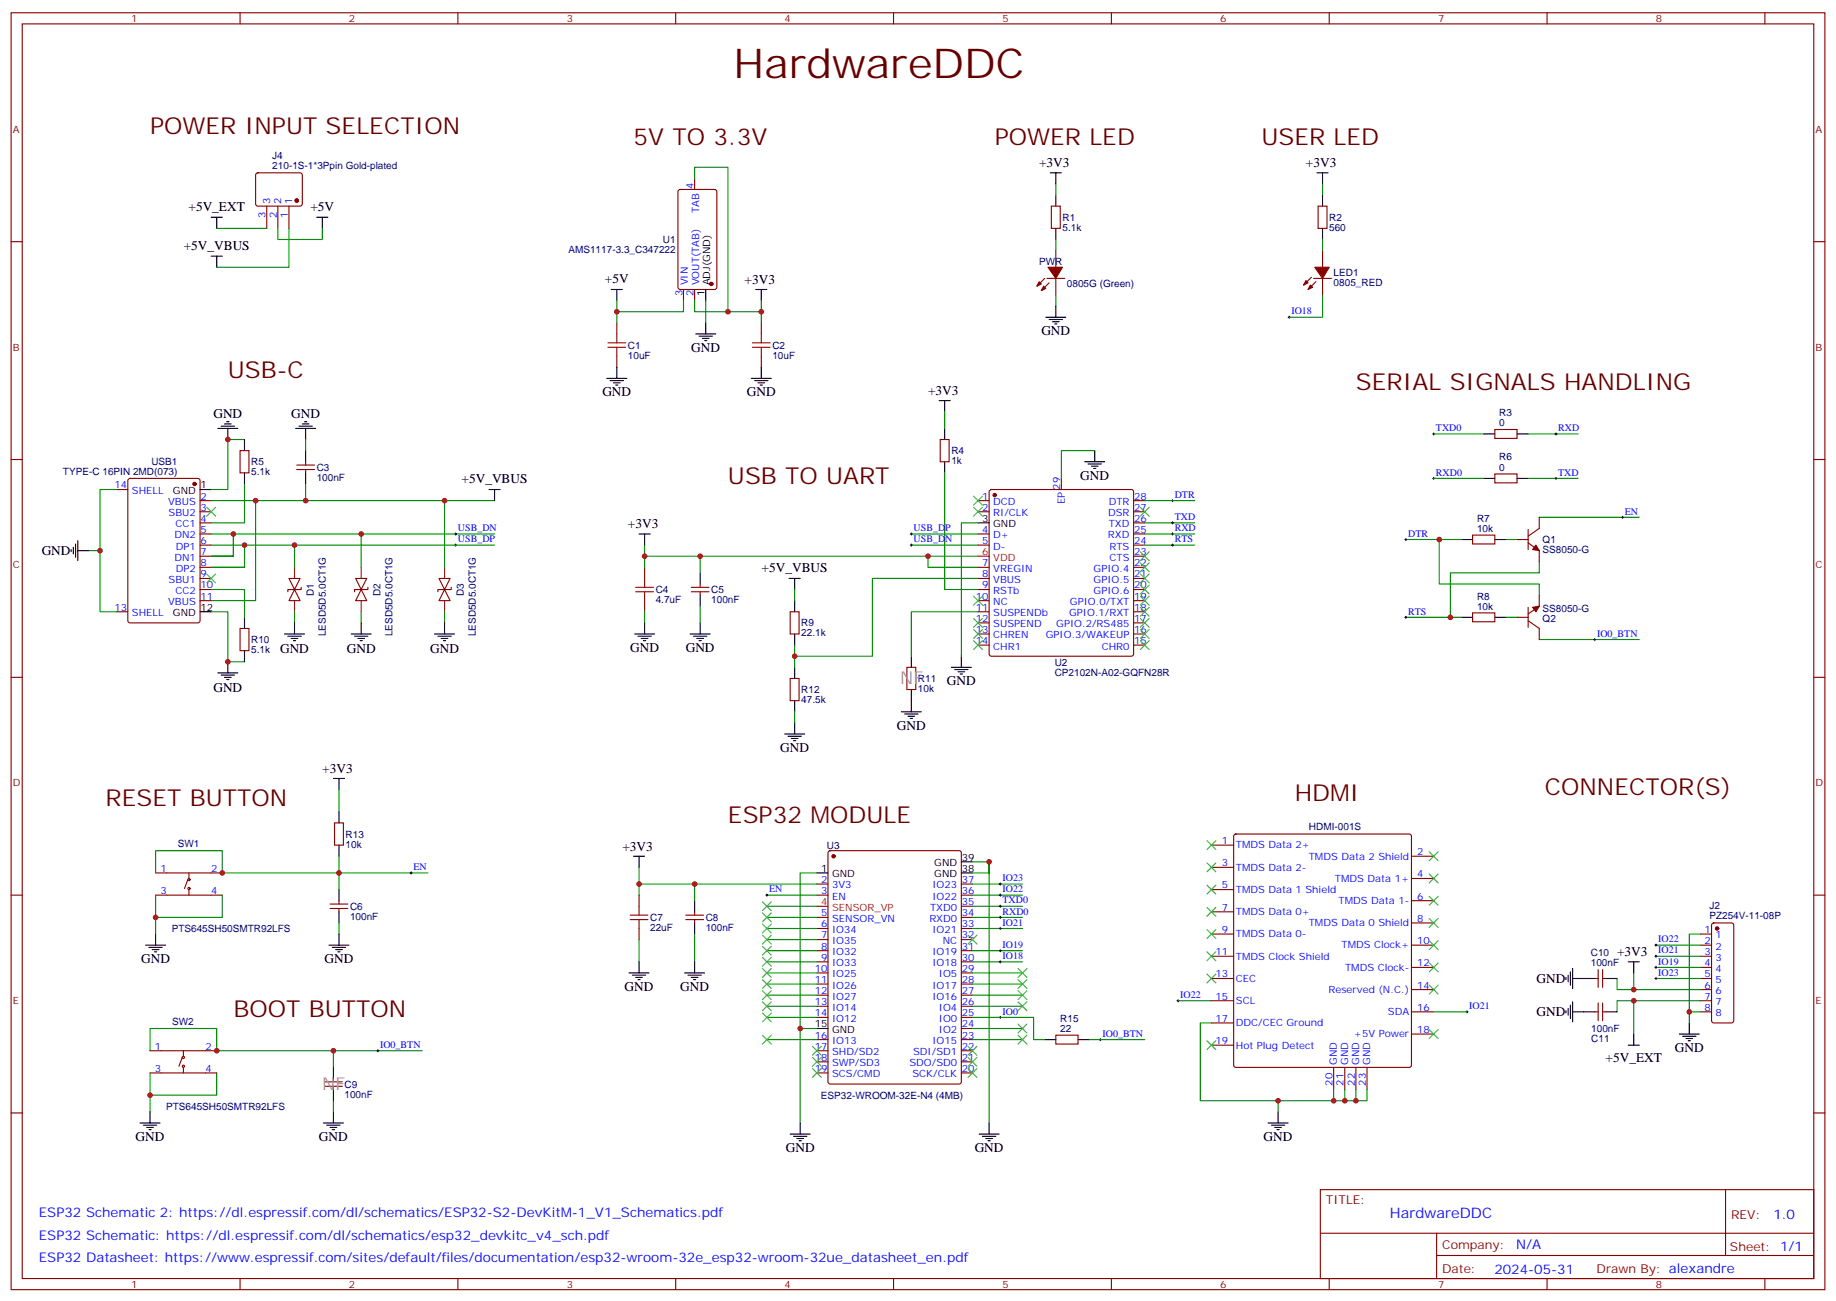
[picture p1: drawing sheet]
<svg xmlns="http://www.w3.org/2000/svg" width="583mm" height="413mm" viewBox="0 0 583 413" stroke-linecap="round" stroke-linejoin="round" font-family="sans-serif">
<g fill="none" stroke="#870000" stroke-width=".35">
<path d="M3.5 4.1h575.8v405.3h-575.8zM7.1 7.6h568.6v398.3h-568.6zM76.2 4.1v3.5M145.3 4.1v3.5M214.5 4.1v3.5M283.6 4.1v3.5M352.8 4.1v3.5M421.9 4.1v3.5M491.1 4.1v3.5M560.2 4.1v3.5M81.4 55.1l.4-.2h13.4l.5 .2 .3 .5-.1 9.4-.7 .4h-13.6l-.5-.7v-9.1zM220.5 56.6v3.5"/>
<path d="M3.5 76.7h3.6M84.7 65.4v7.1M88.2 65.4v7.1M91.7 65.4v7.1M215.4 60.4l.5-.3h10.9l.7 .5v30.6l-.4 .6-11.2 .1-.7-.5v-30.5zM333.7 65.4h2.8v7.1h-2.8zM335.1 79.6v5.2M418.4 65.4h2.8v7.1h-2.8zM419.8 79.6v5.2M575.7 76.7h3.6M217 91.9v3.5M220.5 91.9v3.5"/>
<path d="M331.6 88.4l-2.5 2.4M332.3 88.4h5.7M333 89.8l-2.4 2.5M335.1 88.4v5.3M416.3 88l-2.5 2.5M417 88.4h5.6M417.7 89.4l-2.5 2.5M419.8 88.4v5.3M195.8 102.5v3.5M195.8 113.1v3.5M241.7 102.5v3.5M241.7 113.1v3.5"/>
<path d="M298.4 139.5h2.9v7.1h-2.9zM474.5 136.3h7v2.9h-7zM3.5 145.9h3.6M37 155.4h3.6M40.8 152.1l.5-.2h21.5l.6 .4 .1 44.7-.5 .7h-21.7l-.7-.4v-44.7zM63.5 158.9h3.5M76.2 143.1h2.8v7h-2.8zM94.2 149h5.6M94.2 147.6h5.6M97 146.6v1M97 149v1.1M310.4 158.9h3.6"/>
<path d="M314.2 155.6l.5-.2h44.4l.5 .2 .2 .5v51.5l-.2 .5-.5 .2h-44.4l-.5-.2-.2-.5v-51.5zM336.9 151.9v3.5M359.8 158.9h3.6M474.5 150.5h7v2.8h-7zM575.7 145.9h3.6M63.5 162.5h3.5M63.5 169.5h3.5M63.5 173h3.5M63.5 176.6h3.5M63.5 166h3.5M310.4 162.5h3.6M310.4 169.5h3.6"/>
<path d="M310.4 173h3.6M359.8 162.5h3.6M359.8 169.5h3.6M359.8 173h3.6M359.8 176.6h3.6M359.8 166h3.6M467.4 169.9h7.1v2.8h-7.1zM481.5 171.3h3.6M485.1 172.3l3.5 2.5v3.5M485.1 168.1v6.3M488.6 164.2v3.5l-3.5 2.5M37 194.2h3.6"/>
<path d="M63.5 180.1h3.5M63.5 183.6h3.5M63.5 187.1h3.5M63.5 190.7h3.5M76.2 199.5h2.8v7.1h-2.8zM91.7 183.6h3.5l-1.7 3.5zM93.5 187.1l1.7 3.6h-3.5zM95.6 186.4v.7h-4.2v.8M112.9 183.6h3.5l-1.7 3.5zM114.7 187.1l1.7 3.6h-3.5zM116.8 186.4v.7h-4.3v.8M139.3 183.6h3.6l-1.8 3.5z"/>
<path d="M141.1 187.1l1.8 3.6h-3.6zM143.2 186.4v.7h-4.2v.8M204.6 180.1v3.5M204.6 190.7v3.5M219.4 187.9h5.7M219.4 186.4h5.7M222.2 185.4v1M222.2 187.9v1M250.8 194.2h2.8v7.1h-2.8zM310.4 180.1h3.6M310.4 183.6h3.6M310.4 187.1h3.6"/>
<path d="M310.4 190.7h3.6M310.4 194.2h3.6M310.4 197.7h3.6M359.8 180.1h3.6M359.8 183.6h3.6M359.8 187.1h3.6M359.8 190.7h3.6M359.8 194.2h3.6M359.8 197.7h3.6M467.4 194.6h7.1v2.8h-7.1zM481.5 196h3.6M485.1 197l3.5 2.5v3.5"/>
<path d="M485.1 192.8v6.3M488.6 188.9v3.5l-3.5 2.5M3.5 215h3.6M250.8 215.4h2.8v7h-2.8zM287.9 211.8h2.8v7.1h-2.8zM310.4 201.3h3.6M310.4 204.8h3.6M359.8 201.3h3.6M359.8 204.8h3.6M575.7 215h3.6M49.4 277.1h21.2M59.6 279.2l-1 2.8"/>
<path d="M60 277.1v1.8M106.2 261.2h2.8v7.1h-2.8zM263.1 270.3l.4-.2h40.9l.7 .4 .1 72.9-.5 .7h-41.2l-.6-.4-.1-72.9zM384.5 268.3h7.1M384.5 275.3h7.1M391.8 265l.5-.2h55l.5 .2 .2 .5v72.6l-.2 .5-.5 .2h-55l-.5-.2-.2-.5v-72.6zM448 271.8h7.1M448 278.9h7.1M3.5 284.2h3.6M49.4 284.2h21.2M60 282.4v1.8M104.8 288.4h5.6"/>
<path d="M104.8 287h5.6M107.6 285.9v1.1M107.6 288.4v1.1M202.8 284.2v3.5M202.8 294.7v3.6M217.7 291.9h5.6M217.7 290.5h5.6M220.5 289.5v1M220.5 291.9v1.1M259.3 284.2h3.5M259.3 280.6h3.5M259.3 291.2h3.5"/>
<path d="M259.3 294.7h3.5M259.3 298.3h3.5M305.2 284.2h3.5M305.2 280.6h3.5M305.2 291.2h3.5M305.2 294.7h3.5M305.2 298.3h3.5M305.2 287.7h3.5M384.5 282.4h7.1M384.5 289.5h7.1M384.5 296.5h7.1M448 285.9h7.1"/>
<path d="M448 293h7.1M539.8 296.5h3.5M543.5 293.2l.5-.2h5.6l.5 .2 .2 .5v30.3l-.2 .5-.5 .2h-5.6l-.5-.2-.2-.5v-30.3zM575.7 284.2h3.6M259.3 301.8h3.5M259.3 305.3h3.5M259.3 308.9h3.5M259.3 312.4h3.5M259.3 315.9h3.5M259.3 319.4h3.5M305.2 301.8h3.5M305.2 305.3h3.5"/>
<path d="M305.2 308.9h3.5M305.2 312.4h3.5M305.2 315.9h3.5M305.2 319.4h3.5M384.5 303.6h7.1M384.5 310.6h7.1M384.5 317.7h7.1M448 300h7.1M448 307.1h7.1M448 314.1h7.1M506.2 310.6h1.1M507.3 307.8v5.6"/>
<path d="M507.3 318.4v5.6M508.7 310.6h1.1M508.7 307.8v5.6M508.7 318.4v5.6M539.8 300h3.5M539.8 303.6h3.5M539.8 307.1h3.5M539.8 310.6h3.5M539.8 314.1h3.5M539.8 317.7h3.5M47.6 333.6h21.2M57.9 335.7l-1.1 2.8"/>
<path d="M58.2 333.6v1.7M58.2 338.8v1.8M259.3 323h3.5M259.3 330h3.5M259.3 333.6h3.5M259.3 337.1h3.5M305.2 323h3.5M305.2 330h3.5M305.2 333.6h3.5M305.2 337.1h3.5M305.2 326.5h3.5M335.1 328.6h7.1v2.8h-7.1z"/>
<path d="M384.5 324.7h7.1M384.5 331.8h7.1M423.3 338.8v7.1M426.9 338.8v7.1M430.4 338.8v7.1M433.9 338.8v7.1M448 321.2h7.1M448 328.3h7.1M506.2 321.2h1.1M508.7 321.2h1.1M539.8 321.2h3.5M3.5 353.3h3.6"/>
<path d="M47.6 340.6h21.2M103 344.8h5.7M103 343.4h5.7M105.8 342.4v1M105.8 344.8v1.1M259.3 340.6h3.5M305.2 340.6h3.5M575.7 353.3h3.6M419.1 377.6h156.6v28.3h-156.6zM547.7 377.7v20.9M419.1 391.5h156.5M456 398.6h119.6"/>
<path d="M456 391.5v14.1M76.2 405.9v3.5M145.3 405.9v3.5M214.5 405.9v3.5M283.6 405.9v3.5M352.8 405.9v3.5M421.9 405.9v3.5M491.1 405.9v3.5M560.2 405.9v3.5"/>
<circle cx="60" cy="279.2" r=".35"/>
<circle cx="60" cy="282" r=".35"/>
<circle cx="58.2" cy="338.5" r=".35"/>
<circle cx="58.2" cy="335.7" r=".35"/>
</g>
<g fill="#870000" stroke="#870000" stroke-width=".35">
<path d="M331.3 90.8l.7 .7-1.4 .8z"/>
<path d="M329.8 89.4l.8 .7-1.5 .7z"/>
<path d="M332.7 84.8h4.6l-2.2 3.6z"/>
<path d="M415.9 90.5l.7 .7-1.4 .7z"/>
<path d="M414.5 89.1l.7 .7-1.4 .7z"/>
<path d="M417.3 84.8h4.6l-2.1 3.6z"/>
<path d="M487.5 173l1.1 1.8-2.1-.4z"/>
<path d="M486.5 192.8l2.1-.4-1.1 1.8z"/>
<circle cx="264.6" cy="271.8" r=".53"/>
<circle cx="315.7" cy="157.2" r=".53"/>
<circle cx="225.8" cy="90.1" r=".53"/>
<circle cx="61.7" cy="153.6" r=".53"/>
<circle cx="94.2" cy="63.7" r=".53"/>
<circle cx="545" cy="294.7" r=".53"/>
</g>
<g fill="none" stroke="#000" stroke-width=".35">
<path d="M333.4 54.9h3.5M335.1 54.9v3.5M418 54.9h3.6M419.8 54.9v3.5M67 69h3.6M68.8 69v3.5M100.5 69h3.6M102.3 69v3.5M335.1 61.9v3.5M335.1 72.5v3.5M419.8 61.9v3.5M419.8 72.5v3.5"/>
<path d="M67 81.3h3.6M68.8 81.3v3.5M194 91.9h3.6M195.8 91.9v3.5M224 91.9v3.5M239.9 91.9h3.5M241.7 91.9v3.5M335.1 97.2v3.5M195.8 116.6v3.5M220.8 106h6.4M221.9 106.7h4.2M223 107.4h2.1"/>
<path d="M223.7 108.1h.7M224 102.5v3.5M241.7 116.6v3.5M332 100.7h6.3M333 101.4h4.3M334.1 102.1h2.1M334.8 102.8h.7M69.1 136h6.4M70.2 135.3h4.2M71.3 134.6h2.1M72 133.9h.7M72.3 136v3.5"/>
<path d="M77.6 139.5v3.6M93.8 136h6.4M94.9 135.3h4.2M96 134.6h2.1M96.7 133.9h.7M97 136v3.5M192.6 120.1h6.4M193.7 120.8h4.2M194.7 121.5h2.1M195.4 122.2h.7M238.5 120.1h6.3M239.5 120.8h4.3"/>
<path d="M240.6 121.5h2.1M241.3 122.2h.7M298.1 127.2h3.5M299.9 127.2v3.5M299.9 136v3.5M471 137.8h3.5M481.5 137.8h3.6M63.5 155.4h3.5M77.6 150.1v3.5M97 143.1v3.5M97 150.1v3.5M155.2 155.4h3.5"/>
<path d="M157 155.4v3.5M299.9 146.6v3.5M344.3 146.6h6.4M345.4 147.3h4.2M346.4 148h2.1M347.1 148.7h.7M347.5 143.1v3.5M471 151.9h3.5M481.5 151.9h3.6M22.6 174.4v.8M23.3 173.7v2.2M24 172.7v4.2"/>
<path d="M24.7 174.8h3.5M24.7 171.6v6.4M202.8 169.5h3.6M204.6 169.5v3.5M310.4 166h3.6M463.9 171.3h3.5M474.5 171.3h3.5M63.5 194.2h3.5M77.6 196v3.5M93.5 197.7v3.6M114.7 197.7v3.6M141.1 197.7v3.6"/>
<path d="M204.6 197.7v3.6M222.2 181.9v3.5M222.2 188.9v3.5M222.2 197.7v3.6M250.5 183.6h3.5M252.2 183.6v3.5M252.2 190.7v3.5M463.9 196h3.5M474.5 196h3.5M69.1 213.6h6.4M70.2 214.3h4.2M71.3 215h2.1"/>
<path d="M72 215.7h.7M72.3 210.1v3.5M77.6 206.6v3.5M90.3 201.3h6.4M91.4 202h4.2M92.4 202.7h2.1M93.1 203.4h.7M111.5 201.3h6.3M112.5 202h4.3M113.6 202.7h2.1M114.3 203.4h.7M137.9 201.3h6.4"/>
<path d="M139 202h4.2M140.1 202.7h2.1M140.8 203.4h.7M201.4 201.3h6.4M202.5 202h4.2M203.6 202.7h2.1M204.3 203.4h.7M219.1 201.3h6.3M220.1 202h4.3M221.2 202.7h2.1M221.9 203.4h.7M252.2 201.3v3.5"/>
<path d="M252.2 211.8v3.6M289.3 208.3v3.5M289.3 218.9v7.1M302 211.8h6.3M303 212.5h4.3M304.1 213.3h2.1M304.8 214h.7M305.2 208.3v3.5M249.1 233h6.3M250.1 233.7h4.3M251.2 234.4h2.1M251.9 235.1h.7"/>
<path d="M252.2 222.4v3.6M252.2 229.5v3.5M286.1 226h6.4M287.2 226.7h4.2M288.2 227.4h2.1M288.9 228.1h.7M105.8 247.1h3.6M107.6 247.1v3.5M107.6 257.7v3.5M107.6 268.3v3.5M201.1 271.8h3.5M202.8 271.8v3.5"/>
<path d="M259.3 277.1h3.5M305.2 277.1h3.5M305.2 273.6h3.5M49.4 296.5v3.5M107.6 282.4v3.5M107.6 289.5v3.5M107.6 296.5v3.5M220.5 285.9v3.6M220.5 293v3.5M46.2 300h6.4M47.3 300.7h4.2M48.3 301.4h2.1"/>
<path d="M49 302.2h.7M104.4 300h6.4M105.5 300.7h4.2M106.5 301.4h2.2M107.2 302.2h.7M199.7 308.9h6.3M200.7 309.6h4.3M201.8 310.3h2.1M202.5 311h.7M202.8 305.3v3.6M217.3 308.9h6.4M218.4 309.6h4.2"/>
<path d="M219.4 310.3h2.1M220.1 311h.7M220.5 305.3v3.6M497.1 310.3v.7M497.8 309.6v2.1M498.5 308.5v4.2M498.5 319.1v4.2M499.2 310.6h7M499.2 307.4v6.4M499.2 318v6.4M509.8 310.6h3.5M516.8 305.3h3.5"/>
<path d="M518.6 305.3v3.6M105.8 338.8v3.6M259.3 326.5h3.5M331.6 330h3.5M342.2 330h3.5M497.1 320.9v.7M497.8 320.1v2.2M499.2 321.2h7M509.8 321.2h3.5M516.8 331.8h3.5M518.6 328.3v3.5M533 328.3h6.4"/>
<path d="M534.1 329h4.2M535.2 329.7h2.1M535.9 330.4h.7M536.2 324.7v3.6M44.4 356.5h6.4M45.5 357.2h4.2M46.6 357.9h2.1M47.3 358.6h.7M47.6 353v3.5M102.7 356.5h6.3M103.7 357.2h4.2M104.8 357.9h2.1"/>
<path d="M105.5 358.6h.7M105.8 345.9v3.5M105.8 353v3.5M254 356.5v3.5M314 356.5v3.5M402.5 356.5h6.4M403.6 357.2h4.2M404.6 357.9h2.2M405.3 358.6h.7M405.7 353v3.5M250.8 360h6.4M251.9 360.7h4.2"/>
<path d="M252.9 361.4h2.2M253.6 362.1h.8M310.8 360h6.3M311.9 360.7h4.2M312.9 361.4h2.1M313.6 362.1h.7"/>
</g>
<path d="M310.4 176.6h3.6M259.3 287.7h3.5" fill="none" stroke="#f00" stroke-width=".35"/>
<path d="M93.5 180.1v3.5M93.5 190.7v3.5M114.7 180.1v3.5M114.7 190.7v3.5M141.1 180.1v3.5M141.1 190.7v3.5" fill="none" stroke="#8c2424" stroke-width=".35"/>
<g fill="none" stroke="#a10000" stroke-width=".35">
<path d="M193 108.8h5.6M193 110.2h5.6M195.8 106v2.8M195.8 110.2v2.9M238.8 108.8h5.7M238.8 110.2h5.7M241.7 106v2.8M241.7 110.2v2.9M201.8 187.9h5.6M201.8 186.4h5.6M204.6 183.6v2.8M204.6 187.9v2.8"/>
<path d="M200 291.9h5.7M200 290.5h5.7M202.8 287.7v2.8M202.8 291.9v2.8"/>
</g>
<g fill="none" stroke="#008700" stroke-width=".35">
<path d="M220.5 56.6v-3.5h10.6v45.9M335.1 58.4v3.5M419.8 58.4v3.5M68.8 72.5h15.9M88.2 72.5v3.5h14.1v-3.5M91.7 72.5v12.3h-22.9M335.1 76v3.6M419.8 76v3.6M195.8 95.4v3.6h21.2v-3.6M195.8 99v3.5M220.5 95.4v3.6h21.2v-3.6M224 95.4v7.1"/>
<path d="M241.7 99v3.5M335.1 93.7v3.5M419.8 93.7v7h-10.6M77.6 139.5h-5.3v15.9h-5.3M97 139.5v3.6M299.9 130.7v5.3M455.1 137.8h15.9M485.1 137.8h15.8M37 155.4h-5.3v19.4M67 158.9h14.1v31.8h-14.1M77.6 153.6v12.4h-10.6M81.1 158.9h15.9"/>
<path d="M97 153.6v5.3h44.1v21.2M141.1 158.9h15.9M299.9 150.1v37h10.5M347.5 143.1h-10.6v8.8M363.4 158.9h15.8M455.1 151.9h15.9M485.1 151.9h15.8M28.2 174.8h3.5v19.4h5.3M67 176.6h7.1v-7.1v7.1zM67 173h26.5v7.1M67 169.5h47.7v10.6M93.5 173h63.5"/>
<path d="M114.7 169.5h42.3M204.6 173v3.6M222.2 176.6v5.3M289.3 173h21.1M289.3 169.5h21.1M294.6 176.6v3.5h15.8M310.4 166h-5.2v42.3M310.4 176.6h-105.8v3.5M363.4 173h15.8M363.4 169.5h15.8M363.4 166h15.8M446.3 171.3h10.5"/>
<path d="M463.9 171.3h-7.1v14.1h31.8v3.5M478 171.3h3.5M488.6 178.3v3.6h-28.2v14.1h3.5M488.6 164.2h31.7M67 194.2h5.3v15.9h5.3M67 187.1h10.6v8.9M67 180.1h10.6v-7.1v7.1zM93.5 194.2v3.5M114.7 194.2v3.5M141.1 194.2v3.5M204.6 194.2v3.5M222.2 192.4v5.3"/>
<path d="M252.2 187.1v3.6M310.4 194.2h-21.1v14.1M310.4 183.6h-33.5v24.7h-24.7v3.5M446.3 196h14.1M478 196h3.5M252.2 204.8v3.5M488.6 203h31.7M252.2 226v3.5M107.6 250.6v7.1M49.4 277.1v-7h21.2v7h65.2M107.6 271.8v10.6M202.8 275.3v5.3"/>
<path d="M259.3 277.1h-5.3v79.4M308.7 277.1h5.3v-3.5v82.9M308.7 273.6h5.3M49.4 284.2v7h21.2v-7M49.4 291.2v5.3M107.6 293v3.5M202.8 298.3v7M220.5 280.6h-17.7v3.6M220.5 296.5v8.8M243.4 284.2h15.9M243.4 287.7h15.9M243.4 291.2h15.9"/>
<path d="M243.4 294.7h15.9M243.4 298.3h15.9M259.3 280.6h-38.8v5.3M308.7 284.2h15.9M308.7 280.6h15.9M308.7 287.7h15.9M308.7 291.2h15.9M308.7 294.7h15.9M539.8 296.5h-3.6v24.7h3.6M243.4 301.8h15.9M243.4 305.3h15.9M243.4 308.9h15.9"/>
<path d="M243.4 312.4h15.9M243.4 315.9h15.9M243.4 319.4h15.9M308.7 301.8h15.9M308.7 305.3h15.9M308.7 308.9h15.9M308.7 312.4h15.9M308.7 315.9h15.9M308.7 319.4h15.9M373.9 317.7h10.6M513.3 310.6v3.5h5.3M518.6 308.9v5.2h21.2"/>
<path d="M518.6 317.7v10.6M525.6 300h14.2M525.6 303.6h14.2M525.6 307.1h14.2M525.6 310.6h14.2M539.8 317.7h-26.5v3.5M47.6 333.6v-7.1h21.2v7.1h65.3M105.8 333.6v5.2M243.4 330h15.9M243.4 323h15.9M254 326.5h5.3M308.7 323h19.4v7h3.5"/>
<path d="M308.7 326.5h15.9M308.7 330h15.9M345.7 330h17.7M384.5 324.7h-3.5v24.7h24.7v3.6M455.1 321.2h10.6M536.2 321.2v3.5M47.6 340.6v7.1h21.2v-7.1M47.6 347.7v5.3M105.8 349.4v3.6M423.3 345.9v3.5h-17.6M426.9 345.9v3.5h-3.6M430.4 345.9v3.5h-3.5"/>
<path d="M433.9 345.9v3.5h-3.5"/>
</g>
<g fill="none" stroke="#000" stroke-width=".32">
<path d="M408.9 100.7h.7M409.2 100.4v.7M454.7 137.8h.7M455.1 137.4v.7M493.5 137.8h.7M493.9 137.4v.7M371.8 158.9h.7M372.2 158.6v.7M454.7 151.9h.7M455.1 151.5v.7M493.5 151.9h.7M493.9 151.5v.7"/>
<path d="M144.3 169.5h.7M144.3 173h.7M144.6 169.2v.7M144.6 172.7v.7M288.9 169.5h.7M288.9 173h.7M289.3 169.2v.7M289.3 172.7v.7M371.8 169.5h.7M371.8 173h.7M371.8 166h.7M372.2 165.6v.7"/>
<path d="M372.2 169.2v.7M372.2 172.7v.7M445.9 171.3h.7M446.3 170.9v.7M514.7 164.2h.7M515.1 163.9v.7M445.9 196h.7M446.3 195.6v.7M505.9 203h.7M506.2 202.7v.7M130.2 277.1h.7M130.5 276.8v.7"/>
<path d="M243.1 284.2h.7M243.4 283.8v.7M317.1 284.2h.8M317.1 287.7h.8M317.1 291.2h.8M317.1 294.7h.8M317.1 280.6h.8M317.5 280.3v.7M317.5 283.8v.7M317.5 287.3v.7M317.5 290.9v.7M317.5 294.4v.7"/>
<path d="M525.6 299.7v.7M317.1 305.3h.8M317.1 301.8h.8M317.5 301.4v.8M317.5 305v.7M373.6 317.7h.7M373.9 317.3v.7M525.3 303.6h.7M525.3 300h.7M525.3 307.1h.7M525.3 310.6h.7M525.6 303.2v.7"/>
<path d="M525.6 306.7v.7M525.6 310.3v.7M119.6 333.6h.7M119.9 333.2v.7M317.1 323h.8M317.5 322.6v.7M348.9 330h.7M349.2 329.7v.7M465.3 321.2h.7M465.7 320.9v.7"/>
</g>
<g fill="none" stroke="#3c3" stroke-width=".35">
<path d="M309 157.5l2.9 2.8M311.9 157.5l-2.9 2.8M65.6 161l2.8 2.9M68.4 161l-2.8 2.9M309 161l2.9 2.9M311.9 161l-2.9 2.9M361.9 175.2l2.9 2.8M361.9 161l2.9 2.9M361.9 178.7l2.9 2.8M364.8 175.2l-2.9 2.8M364.8 161l-2.9 2.9M364.8 178.7l-2.9 2.8"/>
<path d="M65.6 182.2l2.8 2.8M68.4 182.2l-2.8 2.8M309 199.8l2.9 2.9M309 196.3l2.9 2.8M309 189.3l2.9 2.8M311.9 199.8l-2.9 2.9M311.9 196.3l-2.9 2.8M311.9 189.3l-2.9 2.8M361.9 182.2l2.9 2.8M361.9 185.7l2.9 2.9M361.9 189.3l2.9 2.8M361.9 192.8l2.9 2.8"/>
<path d="M361.9 196.3l2.9 2.8M361.9 199.8l2.9 2.9M364.8 182.2l-2.9 2.8M364.8 185.7l-2.9 2.9M364.8 189.3l-2.9 2.8M364.8 192.8l-2.9 2.8M364.8 196.3l-2.9 2.8M364.8 199.8l-2.9 2.9M309 203.4l2.9 2.8M311.9 203.4l-2.9 2.8M361.9 203.4l2.9 2.8M364.8 203.4l-2.9 2.8"/>
<path d="M383.1 266.9l2.8 2.8M383.1 273.9l2.8 2.9M385.9 266.9l-2.8 2.8M385.9 273.9l-2.8 2.9M453.7 270.4l2.8 2.8M453.7 277.5l2.8 2.8M456.5 270.4l-2.8 2.8M456.5 277.5l-2.8 2.8M242 293.3l2.8 2.9M242 296.9l2.8 2.8M242 286.3l2.8 2.8M242 289.8l2.8 2.8"/>
<path d="M244.8 293.3l-2.8 2.9M244.8 296.9l-2.8 2.8M244.8 286.3l-2.8 2.8M244.8 289.8l-2.8 2.8M307.3 296.9l2.8 2.8M310.1 296.9l-2.8 2.8M383.1 281l2.8 2.8M383.1 288l2.8 2.9M383.1 295.1l2.8 2.8M385.9 281l-2.8 2.8M385.9 288l-2.8 2.9M385.9 295.1l-2.8 2.8"/>
<path d="M453.7 284.5l2.8 2.8M453.7 291.6l2.8 2.8M453.7 298.6l2.8 2.8M456.5 284.5l-2.8 2.8M456.5 291.6l-2.8 2.8M456.5 298.6l-2.8 2.8M242 303.9l2.8 2.8M242 300.4l2.8 2.8M242 314.5l2.8 2.8M242 311l2.8 2.8M242 307.4l2.8 2.9M242 318l2.8 2.9"/>
<path d="M244.8 303.9l-2.8 2.8M244.8 300.4l-2.8 2.8M244.8 314.5l-2.8 2.8M244.8 311l-2.8 2.8M244.8 307.4l-2.8 2.9M244.8 318l-2.8 2.9M323.1 311l2.9 2.8M323.1 314.5l2.9 2.8M323.1 307.4l2.9 2.9M323.1 318l2.9 2.9M326 311l-2.9 2.8M326 314.5l-2.9 2.8"/>
<path d="M326 307.4l-2.9 2.9M326 318l-2.9 2.9M383.1 302.2l2.8 2.8M383.1 309.2l2.8 2.8M385.9 302.2l-2.8 2.8M385.9 309.2l-2.8 2.8M453.7 305.7l2.8 2.8M453.7 312.7l2.8 2.9M456.5 305.7l-2.8 2.8M456.5 312.7l-2.8 2.9M242 321.6l2.8 2.8M242 328.6l2.8 2.8"/>
<path d="M244.8 321.6l-2.8 2.8M244.8 328.6l-2.8 2.8M257.9 332.1l2.8 2.9M257.9 335.7l2.8 2.8M257.9 339.2l2.8 2.8M260.7 332.1l-2.8 2.9M260.7 335.7l-2.8 2.8M260.7 339.2l-2.8 2.8M307.3 339.2l2.8 2.8M307.3 335.7l2.8 2.8M307.3 332.1l2.8 2.9M310.1 339.2l-2.8 2.8"/>
<path d="M310.1 335.7l-2.8 2.8M310.1 332.1l-2.8 2.9M323.1 328.6l2.9 2.8M323.1 325.1l2.9 2.8M326 328.6l-2.9 2.8M326 325.1l-2.9 2.8M383.1 330.4l2.8 2.8M385.9 330.4l-2.8 2.8M453.7 326.8l2.8 2.9M456.5 326.8l-2.8 2.9"/>
</g>
<g fill="#c00">
<circle cx="70.6" cy="277.1" r=".88"/>
<circle cx="107.6" cy="277.1" r=".88"/>
<circle cx="49.4" cy="291.2" r=".88"/>
<circle cx="47.6" cy="347.7" r=".88"/>
<circle cx="105.8" cy="333.6" r=".88"/>
<circle cx="68.8" cy="333.6" r=".88"/>
<circle cx="220.5" cy="280.6" r=".88"/>
<circle cx="202.8" cy="280.6" r=".88"/>
<circle cx="314" cy="273.6" r=".88"/>
<circle cx="254" cy="326.5" r=".88"/>
<circle cx="252.2" cy="208.3" r=".88"/>
<circle cx="222.3" cy="176.6" r=".88"/>
<circle cx="204.6" cy="176.6" r=".88"/>
<circle cx="294.6" cy="176.6" r=".88"/>
<circle cx="31.8" cy="174.8" r=".88"/>
<circle cx="72.3" cy="210.1" r=".88"/>
<circle cx="72.3" cy="139.5" r=".88"/>
<circle cx="77.6" cy="173" r=".88"/>
<circle cx="74.1" cy="169.5" r=".88"/>
<circle cx="81.1" cy="158.9" r=".88"/>
<circle cx="97" cy="158.9" r=".88"/>
<circle cx="141.1" cy="158.9" r=".88"/>
<circle cx="93.5" cy="173" r=".88"/>
<circle cx="114.7" cy="169.5" r=".88"/>
<circle cx="456.8" cy="171.3" r=".88"/>
<circle cx="460.4" cy="196" r=".88"/>
<circle cx="195.8" cy="99" r=".88"/>
<circle cx="241.7" cy="99" r=".88"/>
<circle cx="231.1" cy="99" r=".88"/>
<circle cx="405.7" cy="349.4" r=".88"/>
<circle cx="423.3" cy="349.4" r=".88"/>
<circle cx="426.9" cy="349.4" r=".88"/>
<circle cx="430.4" cy="349.4" r=".88"/>
<circle cx="536.2" cy="321.2" r=".88"/>
<circle cx="518.6" cy="314.1" r=".88"/>
<circle cx="518.6" cy="317.7" r=".88"/>
</g>
<text font-size="13.1" fill="#600" x="232.8" y="24.9">HardwareDDC</text>
<g font-size="7.4" fill="#600">
<text x="47.6" y="42.5">POWER INPUT SELECTION</text>
<text x="201.1" y="46">5V TO 3.3V</text>
<text x="315.7" y="46">POWER LED</text>
<text x="400.4" y="46">USER LED</text>
<text x="72.3" y="120.1">USB-C</text>
<text x="430.4" y="123.6">SERIAL SIGNALS HANDLING</text>
<text x="231.1" y="153.6">USB TO UART</text>
<text x="33.5" y="255.9">RESET BUTTON</text>
<text x="411" y="254.2">HDMI</text>
<text x="490.4" y="252.4">CONNECTOR(S)</text>
<text x="231.1" y="261.2">ESP32 MODULE</text>
<text x="74.1" y="323">BOOT BUTTON</text>
</g>
<g font-size="5.6" fill="#999">
<text x="285.8" y="217.1">NF</text>
<text x="102.3" y="345.9">NF</text>
</g>
<text font-size="4.6" fill="#00f" x="441.2" y="386.7">HardwareDDC</text>
<g font-size="4.2">
<text x="329.8" y="53.1">+3V3</text>
<text x="414.5" y="53.1">+3V3</text>
<text x="59.8" y="66.9">+5V_EXT</text>
<text x="98.5" y="66.9">+5V</text>
<text x="58.3" y="79.2">+5V_VBUS</text>
<text x="192" y="89.8">+5V</text>
<text x="236.4" y="90.1">+3V3</text>
<text x="330.6" y="106.4">GND</text>
<text x="219.4" y="111.7">GND</text>
<text x="191.2" y="125.8">GND</text>
<text x="237.1" y="125.8">GND</text>
<text x="294.6" y="125.4">+3V3</text>
<text x="67.7" y="132.8">GND</text>
<text x="92.4" y="132.8">GND</text>
<text x="146.5" y="153.3">+5V_VBUS</text>
<text x="342.9" y="152.2">GND</text>
<text x="199.3" y="167.7">+3V3</text>
<text x="13.2" y="176.3">GND</text>
<text x="241.8" y="181.5">+5V_VBUS</text>
<text x="88.9" y="207.3">GND</text>
<text x="110.1" y="207.3">GND</text>
<text x="136.5" y="207.3">GND</text>
<text x="200" y="206.9">GND</text>
<text x="217.7" y="206.9">GND</text>
<text x="67.7" y="219.7">GND</text>
<text x="300.6" y="217.5">GND</text>
<text x="284.7" y="231.6">GND</text>
<text x="247.6" y="238.7">GND</text>
<text x="102.3" y="245.4">+3V3</text>
<text x="197.6" y="270.1">+3V3</text>
<text x="44.8" y="305.7">GND</text>
<text x="103" y="305.7">GND</text>
<text x="513.3" y="303.6">+3V3</text>
<text x="198.3" y="314.5">GND</text>
<text x="215.9" y="314.5">GND</text>
<text x="487.7" y="312.1">GND</text>
<text x="487.7" y="322.6">GND</text>
<text x="531.6" y="333.9">GND</text>
<text x="509.6" y="337.1">+5V_EXT</text>
<text x="43" y="362.1">GND</text>
<text x="101.2" y="362.1">GND</text>
<text x="249.4" y="365.7">GND</text>
<text x="309.4" y="365.7">GND</text>
<text x="401.1" y="362.1">GND</text>
</g>
<g font-size="4.2" fill="#00f">
<text x="12.3" y="386.5">ESP32 Schematic 2: https://dl.espressif.com/dl/schematics/ESP32-S2-DevKitM-1_V1_Schematics.pdf</text>
<text x="562.9" y="386.9">1.0</text>
<text x="12.3" y="393.5">ESP32 Schematic: https://dl.espressif.com/dl/schematics/esp32_devkitc_v4_sch.pdf</text>
<text x="12.3" y="400.6">ESP32 Datasheet: https://www.espressif.com/sites/default/files/documentation/esp32-wroom-32e_esp32-wroom-32ue_datasheet_en.pdf</text>
<text x="481.3" y="396.5">N/A</text>
<text x="474.4" y="404.3">2024-05-31</text>
</g>
<g font-size="3.9" fill="#800">
<text x="420.9" y="382.2">TITLE:</text>
<text x="549.5" y="386.9">REV:</text>
<text x="457.8" y="396.4">Company:</text>
<text x="549.1" y="397.1">Sheet: 1/1</text>
<text x="457.8" y="404.1">Date:</text>
<text x="506.8" y="404.2">Drawn By: alexandre</text>
</g>
<g font-size="3.2" fill="#800">
<text x="41.6" y="7.1">1</text>
<text x="110.8" y="7.1">2</text>
<text x="179.9" y="7.1">3</text>
<text x="249.1" y="7.1">4</text>
<text x="318.2" y="7.1">5</text>
<text x="387.3" y="7.1">6</text>
<text x="456.5" y="7.1">7</text>
<text x="525.6" y="7.1">8</text>
<text x="4.1" y="42.2">A</text>
<text x="576.3" y="42.2">A</text>
<text x="4.1" y="111.3">B</text>
<text x="576.3" y="111.3">B</text>
<text x="4.1" y="180.4">C</text>
<text x="576.3" y="180.4">C</text>
<text x="4.1" y="249.6">D</text>
<text x="576.3" y="249.6">D</text>
<text x="4.1" y="318.7">E</text>
<text x="576.3" y="318.7">E</text>
<text x="41.6" y="408.9">1</text>
<text x="110.8" y="408.9">2</text>
<text x="179.9" y="408.9">3</text>
<text x="249.1" y="408.9">4</text>
<text x="318.2" y="408.9">5</text>
<text x="387.3" y="408.9">6</text>
<text x="456.5" y="408.9">7</text>
<text x="525.6" y="408.9">8</text>
</g>
<g font-size="3.2" fill="#000080">
<text x="86.4" y="53.8">210-1S-1*3Ppin Gold-plated</text>
<text x="86.4" y="50.6">J4</text>
<text x="337.3" y="70.1">R1</text>
<text x="421.9" y="70.1">R2</text>
<text x="210.4" y="77.2">U1</text>
<text x="337.3" y="73.3">5.1k</text>
<text x="421.9" y="73.3">560</text>
<text x="180.4" y="80.3">AMS1117-3.3_C347222</text>
<text x="329.8" y="84.3">PWR</text>
<text x="423.3" y="87.7">LED1</text>
<text x="338.7" y="91">0805G (Green)</text>
<text x="423.3" y="90.9">0805_RED</text>
<text x="199.3" y="113.9">10uF</text>
<text x="199.3" y="110.7">C1</text>
<text x="245.2" y="113.9">10uF</text>
<text x="245.2" y="110.7">C2</text>
<text x="475.9" y="135.3">0</text>
<text x="475.9" y="132">R3</text>
<text x="48" y="147.5">USB1</text>
<text x="79.7" y="147.8">R5</text>
<text x="100.5" y="149.5">C3</text>
<text x="302" y="147.4">1k</text>
<text x="302" y="144.2">R4</text>
<text x="475.9" y="149.4">0</text>
<text x="475.9" y="146.1">R6</text>
<text x="20" y="150.7">TYPE-C 16PIN 2MD(073)</text>
<text x="79.7" y="150.9">5.1k</text>
<text x="100.5" y="152.7">100nF</text>
<text x="468.9" y="165.6">R7</text>
<text x="468.9" y="168.8">10k</text>
<text x="489.7" y="172.4">Q1</text>
<text x="489.7" y="175.6">SS8050-G</text>
<text x="99.6" y="189.2" transform="rotate(-90 99.6 189.2)">D1</text>
<text x="120.7" y="189.2" transform="rotate(-90 120.7 189.2)">D2</text>
<text x="147.2" y="189.2" transform="rotate(-90 147.2 189.2)">D3</text>
<text x="208.1" y="191.5">4.7uF</text>
<text x="208.1" y="188.3">C4</text>
<text x="225.8" y="191.5">100nF</text>
<text x="225.8" y="188.3">C5</text>
<text x="468.9" y="190.3">R8</text>
<text x="468.9" y="193.5">10k</text>
<text x="489.7" y="194.1">SS8050-G</text>
<text x="489.7" y="197.3">Q2</text>
<text x="103.5" y="202" transform="rotate(-90 103.5 202)">LESD5D5.0CT1G</text>
<text x="124.6" y="202" transform="rotate(-90 124.6 202)">LESD5D5.0CT1G</text>
<text x="151.1" y="202" transform="rotate(-90 151.1 202)">LESD5D5.0CT1G</text>
<text x="254.4" y="202">22.1k</text>
<text x="254.4" y="198.9">R9</text>
<text x="79.7" y="207.4">5.1k</text>
<text x="79.7" y="204.2">R10</text>
<text x="334.8" y="214.5">CP2102N-A02-GQFN28R</text>
<text x="334.8" y="211.3">U2</text>
<text x="254.4" y="220">R12</text>
<text x="291.4" y="219.7">10k</text>
<text x="291.4" y="216.5">R11</text>
<text x="254.4" y="223.2">47.5k</text>
<text x="415.5" y="263.6">HDMI-001S</text>
<text x="56.4" y="268.8">SW1</text>
<text x="109.7" y="269.1">10k</text>
<text x="109.7" y="265.9">R13</text>
<text x="262.5" y="269.4">U3</text>
<text x="111.1" y="292">100nF</text>
<text x="111.1" y="288.8">C6</text>
<text x="206.4" y="292.3">C7</text>
<text x="224" y="292.4">C8</text>
<text x="542.6" y="291.7">PZ254V-11-08P</text>
<text x="542.6" y="288.6">J2</text>
<text x="54.5" y="295.9">PTS645SH50SMTR92LFS</text>
<text x="206.4" y="295.5">22uF</text>
<text x="224" y="295.5">100nF</text>
<text x="505" y="303.6">C10</text>
<text x="505" y="306.7">100nF</text>
<text x="54.6" y="325.3">SW2</text>
<text x="336.6" y="327.6">22</text>
<text x="336.6" y="324.5">R15</text>
<text x="505.1" y="327.6">100nF</text>
<text x="505.1" y="330.7">C11</text>
<text x="109.4" y="345.3">C9</text>
<text x="52.7" y="352.3">PTS645SH50SMTR92LFS</text>
<text x="109.4" y="348.5">100nF</text>
<text x="260.6" y="348.8">ESP32-WROOM-32E-N4 (4MB)</text>
</g>
<g font-size="3.2" fill="#00f">
<text x="220.1" y="60" transform="rotate(-90 220.1 60)">4</text>
<text x="85.7" y="64.7" transform="rotate(-90 85.7 64.7)">3</text>
<text x="89.3" y="64.7" transform="rotate(-90 89.3 64.7)">2</text>
<text x="92.8" y="64.7" transform="rotate(-90 92.8 64.7)">1</text>
<text x="84.3" y="69.2" transform="rotate(-90 84.3 69.2)">3</text>
<text x="87.8" y="69.2" transform="rotate(-90 87.8 69.2)">2</text>
<text x="91.4" y="69.2" transform="rotate(-90 91.4 69.2)">1</text>
<text x="221.9" y="67.8" transform="rotate(-90 221.9 67.8)">TAB</text>
<text x="216.6" y="94.1" transform="rotate(-90 216.6 94.1)">3</text>
<text x="218.4" y="90.6" transform="rotate(-90 218.4 90.6)">VIN</text>
<text x="220.1" y="94.1" transform="rotate(-90 220.1 94.1)">2</text>
<text x="221.9" y="90.6" transform="rotate(-90 221.9 90.6)">VOUT(TAB)</text>
<text x="409.9" y="99.8">IO18</text>
<text x="455.8" y="136.9">TXD0</text>
<text x="494.6" y="136.9">RXD</text>
<text x="36.4" y="155">14</text>
<text x="336.5" y="155.4" transform="rotate(-90 336.5 155.4)">29</text>
<text x="455.8" y="151">RXD0</text>
<text x="494.6" y="151">TXD</text>
<text x="41.9" y="156.8">SHELL</text>
<text x="53.4" y="160.3">VBUS</text>
<text x="63.7" y="158.6">2</text>
<text x="311.8" y="158.6">1</text>
<text x="315.3" y="160.3">DCD</text>
<text x="338" y="160" transform="rotate(-90 338 160)">EP</text>
<text x="351.9" y="160.3">DTR</text>
<text x="360" y="158.6">28</text>
<text x="372.9" y="158">DTR</text>
<text x="53.5" y="163.9">SBU2</text>
<text x="55.7" y="167.4">CC1</text>
<text x="63.7" y="162.1">3</text>
<text x="63.7" y="165.6">4</text>
<text x="311.8" y="162.1">2</text>
<text x="315.3" y="163.9">RI/CLK</text>
<text x="351.7" y="163.9">DSR</text>
<text x="352" y="167.4">TXD</text>
<text x="360" y="165.6">26</text>
<text x="360" y="162.1">27</text>
<text x="372.9" y="165.1">TXD</text>
<text x="515.8" y="163.3">EN</text>
<text x="55.4" y="170.9">DN2</text>
<text x="63.7" y="169.2">5</text>
<text x="63.7" y="172.7">6</text>
<text x="145.3" y="172.2">USB_DP</text>
<text x="145.3" y="168.6">USB_DN</text>
<text x="290" y="168.6">USB_DP</text>
<text x="290" y="172.2">USB_DN</text>
<text x="311.8" y="169.2">4</text>
<text x="311.8" y="172.7">5</text>
<text x="315.3" y="170.9">D+</text>
<text x="351.7" y="170.9">RXD</text>
<text x="360" y="172.7">24</text>
<text x="360" y="169.2">25</text>
<text x="372.9" y="168.6">RXD</text>
<text x="372.9" y="172.2">RTS</text>
<text x="447" y="170.4">DTR</text>
<text x="55.4" y="178">DN1</text>
<text x="55.8" y="174.4">DP1</text>
<text x="63.7" y="176.2">7</text>
<text x="63.7" y="179.7">8</text>
<text x="311.8" y="179.7">7</text>
<text x="315.3" y="174.4">D-</text>
<text x="352.2" y="178">CTS</text>
<text x="352.2" y="174.4">RTS</text>
<text x="360" y="179.7">22</text>
<text x="360" y="176.2">23</text>
<text x="53.5" y="185">SBU1</text>
<text x="55.8" y="181.5">DP2</text>
<text x="63.7" y="183.3">9</text>
<text x="311.8" y="183.3">8</text>
<text x="315.3" y="181.5">VREGIN</text>
<text x="315.3" y="185">VBUS</text>
<text x="347.2" y="185">GPIO.5</text>
<text x="347.2" y="181.5">GPIO.4</text>
<text x="360" y="183.3">21</text>
<text x="55.7" y="188.6">CC2</text>
<text x="63.7" y="186.8">10</text>
<text x="63.7" y="190.3">11</text>
<text x="309.8" y="190.3">10</text>
<text x="311.8" y="186.8">9</text>
<text x="315.3" y="188.6">RSTb</text>
<text x="347.2" y="188.6">GPIO.6</text>
<text x="360" y="190.3">19</text>
<text x="360" y="186.8">20</text>
<text x="36.4" y="193.9">13</text>
<text x="41.9" y="195.6">SHELL</text>
<text x="53.4" y="192.1">VBUS</text>
<text x="309.8" y="193.9">11</text>
<text x="309.8" y="197.4">12</text>
<text x="315.3" y="192.1">NC</text>
<text x="315.3" y="195.6">SUSPENDb</text>
<text x="339.4" y="195.6">GPIO.1/RXT</text>
<text x="339.6" y="192.1">GPIO.0/TXT</text>
<text x="360" y="197.4">17</text>
<text x="360" y="193.9">18</text>
<text x="447" y="195.1">RTS</text>
<text x="309.8" y="200.9">13</text>
<text x="315.3" y="199.1">SUSPEND</text>
<text x="315.3" y="202.7">CHREN</text>
<text x="332" y="202.7">GPIO.3/WAKEUP</text>
<text x="335.3" y="199.1">GPIO.2/RS485</text>
<text x="360" y="200.9">16</text>
<text x="506.9" y="202.1">IO0_BTN</text>
<text x="309.8" y="204.4">14</text>
<text x="315.3" y="206.2">CHR1</text>
<text x="349.7" y="206.2">CHR0</text>
<text x="360" y="204.4">15</text>
<text x="387.8" y="267.9">1</text>
<text x="392.3" y="269.3">TMDS Data 2+</text>
<text x="387.8" y="275">3</text>
<text x="415.4" y="272.9">TMDS Data 2 Shield</text>
<text x="449.8" y="271.5">2</text>
<text x="50.9" y="276.8">1</text>
<text x="67" y="276.8">2</text>
<text x="131.2" y="276.2">EN</text>
<text x="260.6" y="280.3">2</text>
<text x="305.3" y="280.3">37</text>
<text x="318.2" y="279.8">IO23</text>
<text x="392.3" y="276.4">TMDS Data 2-</text>
<text x="423.7" y="279.9">TMDS Data 1+</text>
<text x="449.8" y="278.5">4</text>
<text x="50.9" y="283.8">3</text>
<text x="67" y="283.8">4</text>
<text x="244.1" y="283.3">EN</text>
<text x="260.6" y="283.8">3</text>
<text x="264.1" y="282">3V3</text>
<text x="264.1" y="285.6">EN</text>
<text x="296" y="285.6">IO22</text>
<text x="296" y="282">IO23</text>
<text x="305.3" y="287.3">35</text>
<text x="305.3" y="283.8">36</text>
<text x="318.2" y="283.3">IO22</text>
<text x="318.2" y="286.8">TXD0</text>
<text x="387.8" y="282">5</text>
<text x="392.3" y="283.5">TMDS Data 1 Shield</text>
<text x="424.9" y="287">TMDS Data 1-</text>
<text x="449.8" y="285.6">6</text>
<text x="260.6" y="290.9">5</text>
<text x="264.1" y="292.6">SENSOR_VN</text>
<text x="295" y="292.6">RXD0</text>
<text x="295.3" y="289.1">TXD0</text>
<text x="305.3" y="290.9">34</text>
<text x="318.2" y="290.3">RXD0</text>
<text x="318.2" y="293.9">IO21</text>
<text x="387.8" y="289.1">7</text>
<text x="392.3" y="290.5">TMDS Data 0+</text>
<text x="449.8" y="292.6">8</text>
<text x="260.6" y="294.4">6</text>
<text x="260.6" y="297.9">7</text>
<text x="264.1" y="296.2">IO34</text>
<text x="264.1" y="299.7">IO35</text>
<text x="296" y="296.2">IO21</text>
<text x="299.3" y="299.7">NC</text>
<text x="305.3" y="297.9">32</text>
<text x="305.3" y="294.4">33</text>
<text x="387.8" y="296.2">9</text>
<text x="392.3" y="297.6">TMDS Data 0-</text>
<text x="415.4" y="294">TMDS Data 0 Shield</text>
<text x="449.8" y="299.7">10</text>
<text x="526.3" y="299.2">IO22</text>
<text x="541.1" y="296.2">1</text>
<text x="541.1" y="299.7">2</text>
<text x="544.6" y="297.9">1</text>
<text x="260.6" y="301.4">8</text>
<text x="260.6" y="305">9</text>
<text x="264.1" y="303.2">IO32</text>
<text x="296" y="303.2">IO19</text>
<text x="305.3" y="305">30</text>
<text x="305.3" y="301.4">31</text>
<text x="318.2" y="304.4">IO18</text>
<text x="318.2" y="300.9">IO19</text>
<text x="385.8" y="303.2">11</text>
<text x="392.3" y="304.6">TMDS Clock Shield</text>
<text x="425.8" y="301.1">TMDS Clock+</text>
<text x="526.3" y="302.7">IO21</text>
<text x="541.1" y="303.2">3</text>
<text x="544.6" y="301.4">2</text>
<text x="544.6" y="305">3</text>
<text x="258.6" y="308.5">10</text>
<text x="264.1" y="306.7">IO33</text>
<text x="264.1" y="310.3">IO25</text>
<text x="296" y="306.7">IO18</text>
<text x="298" y="310.3">IO5</text>
<text x="305.3" y="308.5">29</text>
<text x="385.8" y="310.3">13</text>
<text x="392.3" y="311.7">CEC</text>
<text x="427" y="308.2">TMDS Clock-</text>
<text x="449.8" y="306.7">12</text>
<text x="526.3" y="306.2">IO19</text>
<text x="526.3" y="309.7">IO23</text>
<text x="541.1" y="306.7">4</text>
<text x="541.1" y="310.3">5</text>
<text x="544.6" y="308.5">4</text>
<text x="258.6" y="312">11</text>
<text x="258.6" y="315.6">12</text>
<text x="264.1" y="313.8">IO26</text>
<text x="264.1" y="317.3">IO27</text>
<text x="296" y="317.3">IO16</text>
<text x="296" y="313.8">IO17</text>
<text x="305.3" y="315.6">27</text>
<text x="305.3" y="312">28</text>
<text x="374.6" y="316.8">IO22</text>
<text x="385.8" y="317.3">15</text>
<text x="421.7" y="315.2">Reserved (N.C.)</text>
<text x="449.8" y="313.8">14</text>
<text x="541.1" y="313.8">6</text>
<text x="541.1" y="317.3">7</text>
<text x="544.6" y="312">5</text>
<text x="544.6" y="315.6">6</text>
<text x="258.6" y="319.1">13</text>
<text x="258.6" y="322.6">14</text>
<text x="264.1" y="320.9">IO14</text>
<text x="298" y="320.9">IO4</text>
<text x="305.3" y="322.6">25</text>
<text x="305.3" y="319.1">26</text>
<text x="318.2" y="322.1">IO0</text>
<text x="392.3" y="318.7">SCL</text>
<text x="440.5" y="322.3">SDA</text>
<text x="449.8" y="320.9">16</text>
<text x="466.4" y="320.3">IO21</text>
<text x="541.1" y="320.9">8</text>
<text x="544.6" y="319.1">7</text>
<text x="544.6" y="322.6">8</text>
<text x="258.6" y="329.7">16</text>
<text x="264.1" y="324.4">IO12</text>
<text x="298" y="327.9">IO2</text>
<text x="298" y="324.4">IO0</text>
<text x="305.3" y="329.7">23</text>
<text x="305.3" y="326.1">24</text>
<text x="350" y="329.1">IO0_BTN</text>
<text x="385.8" y="324.4">17</text>
<text x="392.3" y="325.8">DDC/CEC Ground</text>
<text x="429.7" y="329.3">+5V Power</text>
<text x="449.8" y="327.9">18</text>
<text x="49.1" y="333.2">1</text>
<text x="65.3" y="333.2">2</text>
<text x="120.6" y="332.7">IO0_BTN</text>
<text x="258.6" y="333.2">17</text>
<text x="264.1" y="331.4">IO13</text>
<text x="264.1" y="335">SHD/SD2</text>
<text x="289.8" y="335">SDI/SD1</text>
<text x="296" y="331.4">IO15</text>
<text x="305.3" y="333.2">22</text>
<text x="385.8" y="331.4">19</text>
<text x="392.3" y="332.8">Hot Plug Detect</text>
<text x="49.1" y="340.3">3</text>
<text x="65.3" y="340.3">4</text>
<text x="258.6" y="336.7">18</text>
<text x="258.6" y="340.3">19</text>
<text x="264.1" y="338.5">SWP/SD3</text>
<text x="288.7" y="338.5">SDO/SD0</text>
<text x="305.3" y="340.3">20</text>
<text x="305.3" y="336.7">21</text>
<text x="424.4" y="338.1" transform="rotate(-90 424.4 338.1)">GND</text>
<text x="427.9" y="338.1" transform="rotate(-90 427.9 338.1)">GND</text>
<text x="431.4" y="338.1" transform="rotate(-90 431.4 338.1)">GND</text>
<text x="435" y="338.1" transform="rotate(-90 435 338.1)">GND</text>
<text x="264.1" y="342">SCS/CMD</text>
<text x="289.6" y="342">SCK/CLK</text>
<text x="423" y="344.6" transform="rotate(-90 423 344.6)">20</text>
<text x="426.5" y="344.6" transform="rotate(-90 426.5 344.6)">21</text>
<text x="430" y="344.6" transform="rotate(-90 430 344.6)">22</text>
<text x="433.6" y="344.6" transform="rotate(-90 433.6 344.6)">23</text>
</g>
<g font-size="3.2">
<text x="223.7" y="94.1" transform="rotate(-90 223.7 94.1)">1</text>
<text x="225.4" y="90.6" transform="rotate(-90 225.4 90.6)">ADJ(GND)</text>
<text x="63.7" y="155">1</text>
<text x="54.9" y="156.8">GND</text>
<text x="311.8" y="165.6">3</text>
<text x="315.3" y="167.4">GND</text>
<text x="54.9" y="195.6">GND</text>
<text x="63.7" y="193.9">12</text>
<text x="296.6" y="275">GND</text>
<text x="305.3" y="273.2">39</text>
<text x="260.6" y="276.8">1</text>
<text x="264.1" y="278.5">GND</text>
<text x="296.6" y="278.5">GND</text>
<text x="305.3" y="276.8">38</text>
<text x="258.6" y="326.1">15</text>
<text x="264.1" y="327.9">GND</text>
</g>
<g font-size="3.2" fill="#f00">
<text x="311.8" y="176.2">6</text>
<text x="315.3" y="178">VDD</text>
<text x="260.6" y="287.3">4</text>
<text x="264.1" y="289.1">SENSOR_VP</text>
</g>
</svg>
